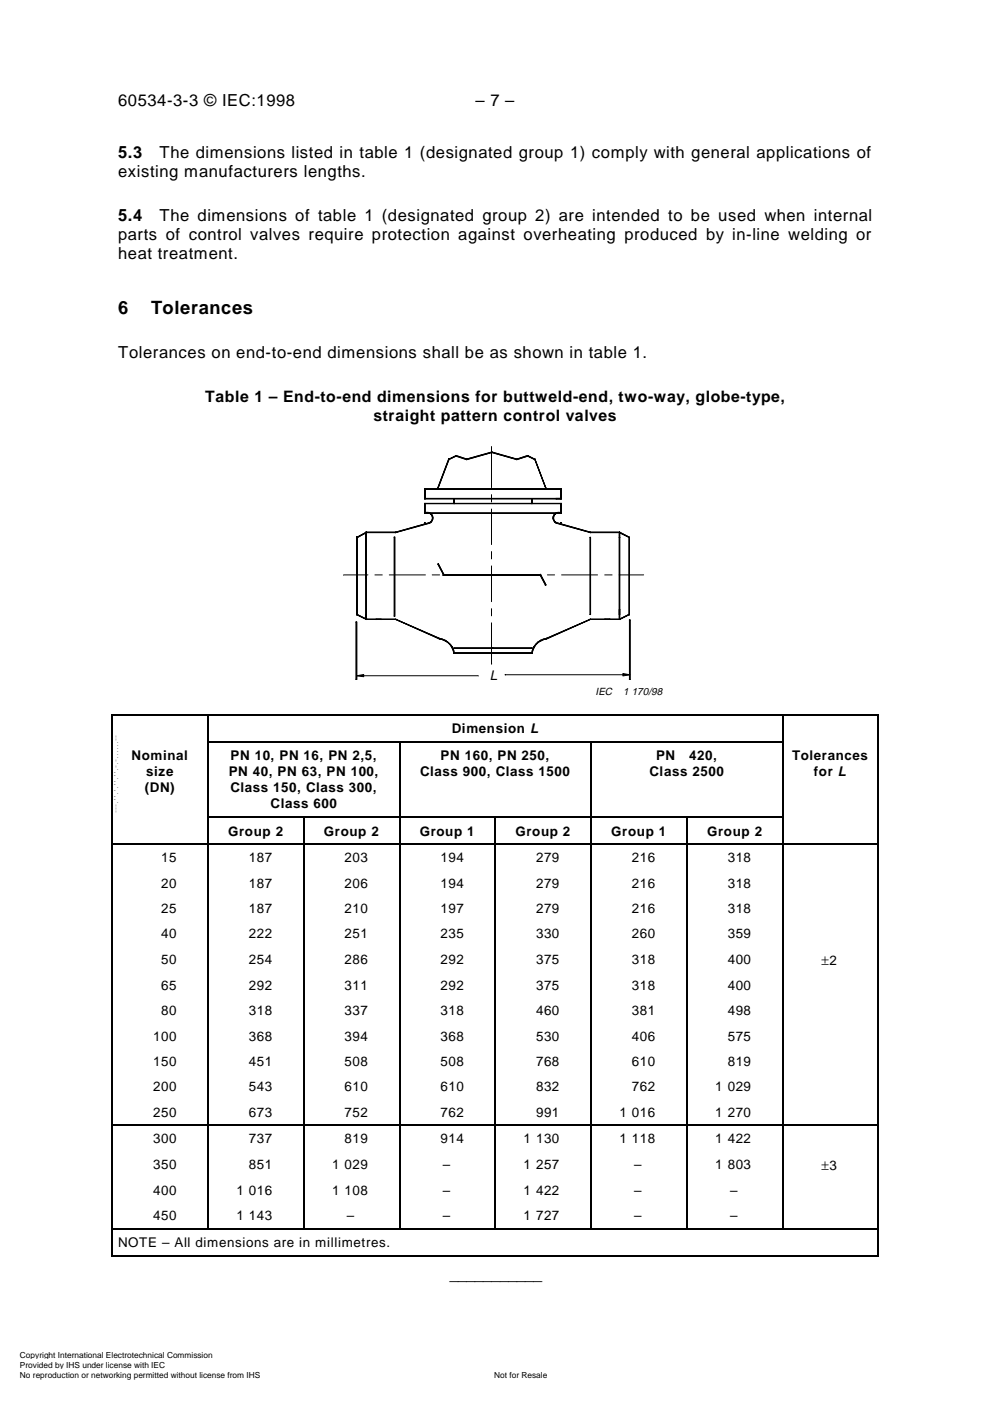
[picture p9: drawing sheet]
<svg xmlns="http://www.w3.org/2000/svg" width="210mm" height="297mm" viewBox="0 0 210 297" stroke-linecap="round" stroke-linejoin="round" font-family="sans-serif">
<g fill="#000" stroke="#000" stroke-width=".21">
<path d="M90.1 110.8v.1zM118.9 110.8l.1 .1z"/>
<path d="M95.1 97.3v.2z" fill-rule="evenodd"/>
<path d="M95.1 97.4l-2.3 6z" fill-rule="evenodd"/>
<path d="M95.1 97.4l1.6-.7z" fill-rule="evenodd"/>
<path d="M96.7 96.6l2.3 .7-2.3-.6z" fill-rule="evenodd"/>
<path d="M104.3 95.9l5.3 1.4v.2z" fill-rule="evenodd"/>
<path d="M98.9 97.3l5.4-1.4-5.3 1.6z" fill-rule="evenodd"/>
<path d="M109.6 97.3l2.3-.7v.1z" fill-rule="evenodd"/>
<path d="M111.9 96.6l1.5 .9z" fill-rule="evenodd"/>
<path d="M113.4 97.4l2.3 6z" fill-rule="evenodd"/>
<path d="M75.6 113.9l2-1z" fill-rule="evenodd"/>
<path d="M77.7 112.8l6.2 .1z" fill-rule="evenodd"/>
<path d="M83.9 112.8l7.2-2v.1z" fill-rule="evenodd"/>
<path d="M90 103.7h.2v2h-.2z" fill-rule="evenodd"/>
<path d="M90 103.7h.2v2h-.2z" fill-rule="evenodd"/>
<path d="M90 106.7h.2v2.1h-.2z" fill-rule="evenodd"/>
<path d="M90.1 103.6l28.8 .1z" fill-rule="evenodd"/>
<path d="M90.1 108.8l28.8 .1z" fill-rule="evenodd"/>
<path d="M90.1 106.7l28.8 .1z" fill-rule="evenodd"/>
<path d="M90.1 105.7l28.8 .1z" fill-rule="evenodd"/>
<path d="M90.1 108.8a1.14 1.14 0 0 1 1.6 .4 1.14 1.14 0 0 1-.6 1.6 1.12 1.12 0 0 0 .4-1.5 1.12 1.12 0 0 0-1.4-.5z" fill-rule="evenodd"/>
<path d="M92.9 119.6l1.2 2.2z" fill-rule="evenodd"/>
<path d="M96.2 105.7h.1v1.1h-.1z" fill-rule="evenodd"/>
<path d="M112.7 105.7h.1v1.1h-.1z" fill-rule="evenodd"/>
<path d="M117.9 105.7l1 .1z" fill-rule="evenodd"/>
<path d="M117.6 109a1.19 1.19 0 0 1 1.4-.2 1.19 1.19 0 0 0-1.5 .5 1.19 1.19 0 0 0 .4 1.6 1.17 1.17 0 0 1-.3-1.9z" fill-rule="evenodd"/>
<path d="M118.9 103.7h.1v2h-.1z" fill-rule="evenodd"/>
<path d="M118.9 103.7h.1v2h-.1z" fill-rule="evenodd"/>
<path d="M118.9 106.7h.1v2.1h-.1z" fill-rule="evenodd"/>
<path d="M125.2 112.8l6.1 .1z" fill-rule="evenodd"/>
<path d="M118 110.8l7.2 2.1-7.3-2z" fill-rule="evenodd"/>
<path d="M131.3 112.9l.1 1z" fill-rule="evenodd"/>
<path d="M131.4 112.8l2 1.1-2.1-1z" fill-rule="evenodd"/>
<path d="M75.6 113.8l.1 16.5z" fill-rule="evenodd"/>
<path d="M75.6 130.2l2.2 1.1z" fill-rule="evenodd"/>
<path d="M77.6 112.8l.1 18.1z" fill-rule="evenodd"/>
<path d="M77.6 130.3l.1 1z" fill-rule="evenodd"/>
<path d="M77.6 112.9l.1 9.8z" fill-rule="evenodd"/>
<path d="M77.7 131.3h3.1z" fill-rule="evenodd"/>
<path d="M79.7 131.3h4.2z" fill-rule="evenodd"/>
<path d="M83.6 113.9h.1v16.7h-.1z" fill-rule="evenodd"/>
<path d="M83.9 131.3l9.3 4.1z" fill-rule="evenodd"/>
<path d="M94 121.9h20.6z" fill-rule="evenodd"/>
<path d="M94 121.9h20.4z" fill-rule="evenodd"/>
<path d="M93.2 135.4a3.8 3.8 0 0 1 3.1 3.1h-.1a3.4 3.4 0 0 0-3-3z" fill-rule="evenodd"/>
<path d="M96.3 138.4l8.2 .1z" fill-rule="evenodd"/>
<path d="M96.3 137.4l8.2 .1z" fill-rule="evenodd"/>
<path d="M104.5 138.4l8.3 .1z" fill-rule="evenodd"/>
<path d="M104.5 137.4l8.3 .1z" fill-rule="evenodd"/>
<path d="M114 136.2l1.2-.7 .7-.1v.1a3.4 3.4 0 0 0-3.1 3h-.1a3.3 3.3 0 0 1 1.3-2.3z" fill-rule="evenodd"/>
<path d="M114.5 121.8h.1l1.2 2.2-.2 .1z" fill-rule="evenodd"/>
<path d="M115.9 135.4l9.3-4.1z" fill-rule="evenodd"/>
<path d="M125.1 113.9l.1 16.4z" fill-rule="evenodd"/>
<path d="M125.2 131.3h4.1z" fill-rule="evenodd"/>
<path d="M128.3 131.3h3z" fill-rule="evenodd"/>
<path d="M131.3 129.3l.1 2z" fill-rule="evenodd"/>
<path d="M131.3 113.9l.1 16.4z" fill-rule="evenodd"/>
<path d="M133.4 113.9l.1 16.4z" fill-rule="evenodd"/>
<path d="M131.3 131.3l2.1-1.1z" fill-rule="evenodd"/>
<path d="M75.5 131.9h.1v12.1h-.1z" fill-rule="evenodd"/>
<path d="M75.6 143.3l1.5-.3v.5z" fill-rule="evenodd"/>
<path d="M132.1 142.8l1.4 .3-1.4 .2z" fill-rule="evenodd"/>
<path d="M133.5 131.5h.1v12.5h-.1z" fill-rule="evenodd"/>
</g>
<g fill="none" stroke="#000" stroke-width=".21">
<path d="M95.1 97.3l-2.3 6.1 .1 .1M95.1 97.4h.1M95.1 97.3v.2v-.2M95.1 97.3v.2M95.1 97.4l.1 .1M95.2 97.4l-2.3 6M96.6 96.7l.1-.1 2.3 .8M96.7 96.6v.1M96.7 96.7l2.3 .8M96.7 96.6l-1.6 .8M96.7 96.7l-1.5 .7M99 97.3l-.1 .2"/>
<path d="M104.2 94.7v8.7M104.3 95.9l5.3 1.5M104.3 95.8l5.3 1.5v.2l2.3-.8M104.3 96v-.2l-5.4 1.5 .1 .2M104.3 95.9l-5.3 1.5M109.6 97.4l2.3-.8 1.5 .8M111.8 96.6l.1 .1M111.8 96.7l1.6 .7 .1-.1-.1 .2M112 96.6l-.1 .1M113.4 97.4l2.3 6M113.4 97.3l2.3 6.1M75.6 114l2-1.1v18.4"/>
<path d="M75.6 113.8v16.6M75.6 113.8h.2M75.6 113.9l.1 .1M75.7 113.8l.1 16.5h-.2M77.7 112.8v18.5M77.7 112.8v.2M83.6 113.9h.1v16.8M83.6 113.9v16.8M83.8 112.9l7.2-2.1 .1 .1-7.2 2.1v-.2h-6.4l.1 .2-2 1M83.8 112.8l.1 .1h-6.3M90 108.8v-2.1h29v2.1M90.1 110.8l-.1 .1"/>
<path d="M90.1 106.7v2.2M90.1 103.7h28.9M90.1 105.7h28.9M90.1 103.7l-.1 2h29v-2h-.1v2.1M90.4 108.6h.4M90.5 108.6l-.4 .3M90.5 108.7l-.4 .1M90.5 108.7h.3M90.8 108.6l.4 .2M90.8 108.7l.4 .2M91.1 108.8l.4 .2M91.1 108.9l.3 .2"/>
<path d="M91.4 110.6l-.4 .2M91.4 109.1l.2 .3M91.4 110.7l-.3 .2M91.5 109l.3 .7M91.6 109.3l.1 .4M91.6 110.4l-.2 .3M91.7 110l-.4 .6M91.7 109.7v.3M91.8 109.7v.3M91.8 110l-.2 .4M92.8 119.6l1.2 2.2h.1M92.9 119.6l1.2 2.2"/>
<path d="M93 119.6h-.1M96.2 105.7v1.1M96.3 105.7v1.1M104.2 104.9v1.5M104.2 107.9v7.6M104.2 116.9v1.6M104.2 120v7.6M112.7 105.7v1.1M112.8 105.7v1.1M115.8 103.4l-.1 .1M117.2 110l.2 .4M117.2 109.6v.4"/>
<path d="M117.3 110l.2 .3M117.4 110.3l.2 .4M117.4 109.6v.4M117.4 109.2l-.2 .5M117.5 110.3l.2 .3M117.5 109.3l-.1 .4M117.6 110.6l.3 .3M117.6 109l-.2 .3M117.6 110.6l.4 .2M117.7 109l-.2 .3M117.9 108.8l.4-.2-.4 .3M117.9 110.9l7.2 2.1 .1-.2 6.2 .1"/>
<path d="M117.9 108.7l-.3 .3M117.9 105.7v.1M118 110.8l7.2 2.1M118 110.8l-.1 .1M118 108.8l-.3 .3M118.3 108.6l.7 .2h-29M118.3 108.7l.7 .2h-28.9M118.9 106.7v2.1M118.9 110.8v.1M118.9 103.6v.2M118.9 105.7v.1M118.9 106.7v.1"/>
<path d="M118.9 108.8v.1M119 103.6h-28.9v2.2M119 108.8l-.1 .1M125.1 113.9h.1v16.4M125.1 113.9v16.4M125.2 112.8l-.1 .1h6.2M131.3 112.9l2.1 1.1M131.3 112.9v18.4M131.3 113.9h.1M131.3 112.8v.2M131.4 112.8l2.1 1.1M131.4 112.8l-.1 .2"/>
<path d="M131.4 112.9v18.4l2.1-1h-.2M133.3 113.9h.2M133.4 113.9v16.4M133.4 113.9v.1M133.5 113.9v16.5l-.1-.2-2.1 1.1 .1 .1M75.5 131.9h.1M75.5 131.9v12.2M75.6 130.3l2.1 1 .1-.1M75.6 131.9v12.2M75.6 130.2l2.2 1.1M75.7 130.2l-.1 .1M77.5 131.3h6.4"/>
<path d="M77.5 130.9h.2M77.5 130.3h.2M77.6 122.7h.1M77.7 131.3h6.2M78 121.9h-5.2M79.5 121.9h1.6M79.7 131.3v.1M80.8 131.3v.1M82.5 121.9h7.7M83.6 130.6h.1M83.9 131.3l9.3 4.1M83.9 131.3l-.1 .1"/>
<path d="M83.9 131.3l9.3 4.2v-.1M83.9 131.3v.1M91.6 121.9h1.6M93.2 135.4l-.1 .1M93.2 135.4l.7 .2M93.2 135.4l.6 .3M93.8 135.6l.6 .3M93.8 135.5l.7 .3M94.4 135.9l.6 .4M94.5 135.8l.6 .4M95 136.2l.8 1.1M95 136.2l.9 1"/>
<path d="M95.8 137.3l.4 1.2h16.6v-.1v.1M95.9 137.2l.3 .7M96.2 137.8l.2 .7M104.2 129v1.6M104.2 132.1v8.7M104.5 137.3v.2M104.5 138.4v.1M112.8 137.3v.2h-16.5v-.1h16.5M112.9 137.8l-.2 .7M113 137.8l-.2 .7h-16.6M113.3 137.2l-.3 .7M113.6 136.6l-.7 1.2"/>
<path d="M113.7 136.7l-.4 .6M114.1 136.2l-.5 .5M114.4 121.9v.1M114.5 121.9l.1-.1 1.2 2.3M114.5 121.8l1.2 2.3M114.6 135.7l-1 .9M114.6 121.9v.1M114.7 135.9l-.6 .3M114.7 121.9l-20.7 .1M115.2 135.5l-.6 .3M115.3 135.6l-.6 .3M115.7 124l-.1 .1"/>
<path d="M115.8 135.3l.1 .1-.6 .2M115.9 135.3l-.7 .2M116.1 121.9h1.5M119.1 121.9h7.6M125.1 130.3h.1M125.2 131.3h.1M125.2 131.3l-9.3 4.2v-.1M128.2 121.9h1.6M128.3 131.2v.1M129.3 131.2v.1M131.3 121.9h5.2M131.3 129.3h.1"/>
<path d="M131.3 130.3h.1M131.3 131.2l-6.2 .1M131.4 131.3h-6.2l-9.4 4.1M133.4 130.2v.2M133.4 131.5h.2v12.6M133.5 131.5v12.6M75.5 144h.1M75.6 143.3h25.8M104.2 140.7l.1 .1M107.1 143.1h26.4M107.1 143.1h.1M133.4 144h.2"/>
</g>
<g fill="#000">
<path d="M23.7 151.4h.2v.3h-.2z" fill-rule="evenodd"/>
<path d="M23.7 151.4h.2v.3h-.2z" fill-rule="evenodd"/>
<path d="M23.7 157.2h.2v.3h-.2z" fill-rule="evenodd"/>
<path d="M23.9 151.4h.3v.3h-.3z" fill-rule="evenodd"/>
<path d="M44 151.4h.2v.3h-.2z" fill-rule="evenodd"/>
<path d="M44 157.2h.2v.3h-.2z" fill-rule="evenodd"/>
<path d="M84.6 157.2h.3v.3h-.3z" fill-rule="evenodd"/>
<path d="M125.2 157.2h.3v.3h-.3z" fill-rule="evenodd"/>
<path d="M165.8 151.4h.3v.3h-.3z" fill-rule="evenodd"/>
<path d="M165.8 157.2h.3v.3h-.3z" fill-rule="evenodd"/>
<path d="M186.1 151.4h.3v.3h-.3z" fill-rule="evenodd"/>
<path d="M186.1 157.2h.3v.3h-.3z" fill-rule="evenodd"/>
<path d="M23.7 173.1h.2v.3h-.2z" fill-rule="evenodd"/>
<path d="M23.7 178.9h.2v.2h-.2z" fill-rule="evenodd"/>
<path d="M44 173.1h.2v.3h-.2z" fill-rule="evenodd"/>
<path d="M44 178.9h.2v.2h-.2z" fill-rule="evenodd"/>
<path d="M64.3 173.1h.2v.3h-.2z" fill-rule="evenodd"/>
<path d="M64.3 178.9h.2v.2h-.2z" fill-rule="evenodd"/>
<path d="M84.6 173.1h.3v.3h-.3z" fill-rule="evenodd"/>
<path d="M84.6 178.9h.3v.2h-.3z" fill-rule="evenodd"/>
<path d="M104.9 173.1h.2v.3h-.2z" fill-rule="evenodd"/>
<path d="M104.9 178.9h.2v.2h-.2z" fill-rule="evenodd"/>
<path d="M125.2 173.1h.3v.3h-.3z" fill-rule="evenodd"/>
<path d="M125.2 178.9h.3v.2h-.3z" fill-rule="evenodd"/>
<path d="M145.5 173.1h.2v.3h-.2z" fill-rule="evenodd"/>
<path d="M145.5 178.9h.2v.2h-.2z" fill-rule="evenodd"/>
<path d="M165.8 173.1h.3v.3h-.3z" fill-rule="evenodd"/>
<path d="M165.8 178.9h.3v.2h-.3z" fill-rule="evenodd"/>
<path d="M186.1 173.1h.3v.3h-.3z" fill-rule="evenodd"/>
<path d="M186.1 178.9h.3v.2h-.3z" fill-rule="evenodd"/>
<path d="M23.7 238.5h.2v.2h-.2z" fill-rule="evenodd"/>
<path d="M44 238.5h.2v.2h-.2z" fill-rule="evenodd"/>
<path d="M64.3 238.5h.2v.2h-.2z" fill-rule="evenodd"/>
<path d="M84.6 238.5h.3v.2h-.3z" fill-rule="evenodd"/>
<path d="M104.9 238.5h.2v.2h-.2z" fill-rule="evenodd"/>
<path d="M125.2 238.5h.3v.2h-.3z" fill-rule="evenodd"/>
<path d="M145.5 238.5h.2v.2h-.2z" fill-rule="evenodd"/>
<path d="M165.8 238.5h.3v.2h-.3z" fill-rule="evenodd"/>
<path d="M186.1 238.5h.3v.2h-.3z" fill-rule="evenodd"/>
<path d="M23.7 260.4h.2v.3h-.2z" fill-rule="evenodd"/>
<path d="M23.7 266.1h.2v.2h-.2z" fill-rule="evenodd"/>
<path d="M23.7 266.1h.2v.2h-.2z" fill-rule="evenodd"/>
<path d="M44 260.4h.2v.3h-.2z" fill-rule="evenodd"/>
<path d="M64.3 260.4h.2v.3h-.2z" fill-rule="evenodd"/>
<path d="M84.6 260.4h.3v.3h-.3z" fill-rule="evenodd"/>
<path d="M104.9 260.4h.2v.3h-.2z" fill-rule="evenodd"/>
<path d="M125.2 260.4h.3v.3h-.3z" fill-rule="evenodd"/>
<path d="M145.5 260.4h.2v.3h-.2z" fill-rule="evenodd"/>
<path d="M165.8 260.4h.3v.3h-.3z" fill-rule="evenodd"/>
<path d="M186.1 260.4h.3v.3h-.3z" fill-rule="evenodd"/>
<path d="M186.1 266.1h.3v.2h-.3z" fill-rule="evenodd"/>
<path d="M186.1 266.1h.3v.2h-.3z" fill-rule="evenodd"/>
</g>
<g fill="none" stroke="#000" stroke-width=".25">
<path d="M23.8 151.7v5.5M23.8 157.5v15.6M24.2 151.6h19.8M44.1 151.7v5.5M44.1 157.5v15.6M44.2 151.6h121.6M44.2 157.3h40.4M84.7 157.5v15.6M84.9 157.3h40.3M125.3 157.5v15.6M125.5 157.3h40.3M165.9 151.7v5.5"/>
<path d="M165.9 157.5v15.6M166.1 151.6h20M186.3 151.7v5.5M186.3 157.5v15.6M23.8 173.4v5.5M23.8 179.1v59.4M23.9 179h20.1M44.1 173.4v5.5M44.1 179.1v59.4M44.2 173.2h20.1M44.2 179h20.1M64.4 173.4v5.5"/>
<path d="M64.4 179.1v59.4M64.5 173.2h20.1M64.5 179h20.1M84.7 173.4v5.5M84.7 179.1v59.4M84.9 173.2h20M84.9 179h20M105 173.4v5.5M105 179.1v59.4M105.1 173.2h20.1M105.1 179h20.1M125.3 173.4v5.5"/>
<path d="M125.3 179.1v59.4M125.5 173.2h20M125.5 179h20M145.6 173.4v5.5M145.6 179.1v59.4M145.7 173.2h20.1M145.7 179h20.1M165.9 173.4v5.5M165.9 179.1v59.4M166.1 179h20M186.3 173.4v5.5M186.3 179.1v59.4"/>
<path d="M23.8 238.7v21.7M23.9 238.6h20.1M44.1 238.7v21.7M44.2 238.6h20.1M64.4 238.7v21.7M64.5 238.6h20.1M84.7 238.7v21.7M84.9 238.6h20M105 238.7v21.7M105.1 238.6h20.1M125.3 238.7v21.7M125.5 238.6h20"/>
<path d="M145.6 238.7v21.7M145.7 238.6h20.1M165.9 238.7v21.7M166.1 238.6h20M186.3 238.7v21.7M23.8 260.7v5.4M23.9 260.6h20.1M23.9 266.2h162.2M44.2 260.6h20.1M64.5 260.6h20.1M84.9 260.6h20M105.1 260.6h20.1"/>
<path d="M125.5 260.6h20M145.7 260.6h20.1M166.1 260.6h20M186.3 260.7v5.4"/>
</g>
<g fill="#fff">
<path d="M3.7 286.1h42.3v2.3h-42.3z"/>
<path d="M3.7 288.2h31.8v2.3h-31.8z"/>
<path d="M104.2 286.1h.9v2.3h-.9z"/>
<path d="M104.2 288.2h.9v2.3h-.9z"/>
<path d="M104.2 290.3h12.2v2.3h-12.2z"/>
<path d="M3.7 290.3h51.9v2.3h-51.9z"/>
<path d="M24 155.6h1.2z"/>
</g>
<g font-size="3.9">
<text x="25" y="66.5">6</text>
<text x="32" y="66.5">Tolerances</text>
</g>
<g font-size="3.5">
<text x="25" y="22.5">60534-3-3 © IEC:1998</text>
<text x="100.8" y="22.5">– 7 –</text>
<text x="25" y="33.4">5.3</text>
<text x="33.8" y="33.4">The dimensions listed in table 1 (designated group 1) comply with general applications of</text>
<text x="25" y="37.5">existing manufacturers lengths.</text>
<text x="25" y="46.9">5.4</text>
<text x="33.8" y="46.9">The dimensions of table 1 (designated group 2) are intended to be used when internal</text>
<text x="25" y="51">parts of control valves require protection against overheating produced by in-line welding or</text>
<text x="25" y="55">heat treatment.</text>
<text x="25" y="76">Tolerances on end-to-end dimensions shall be as shown in table 1.</text>
<text x="95.3" y="271.4">___________</text>
</g>
<g font-size="3.3">
<text x="43.5" y="85.3">Table 1 – End-to-end dimensions for buttweld-end, two-way, globe-type,</text>
<text x="79.2" y="89.3">straight pattern control valves</text>
</g>
<text font-size="2.9" x="103.8" y="144.3">L</text>
<g font-size="2.8">
<text x="95.8" y="155.5">Dimension L</text>
<text x="27.9" y="161.2">Nominal</text>
<text x="48.9" y="161.2">PN 10, PN 16, PN 2,5,</text>
<text x="93.4" y="161.2">PN 160, PN 250,</text>
<text x="139.1" y="161.2">PN</text>
<text x="146.1" y="161.2">420,</text>
<text x="168" y="161.2">Tolerances</text>
<text x="31" y="164.6">size</text>
<text x="48.5" y="164.6">PN 40, PN 63, PN 100,</text>
<text x="89.1" y="164.6">Class 900, Class 1500</text>
<text x="137.7" y="164.6">Class 2500</text>
<text x="172.6" y="164.6">for L</text>
<text x="30.7" y="168">(DN)</text>
<text x="48.8" y="168">Class 150, Class 300,</text>
<text x="57.3" y="171.4">Class 600</text>
<text x="48.4" y="177.1">Group 2</text>
<text x="68.7" y="177.1">Group 2</text>
<text x="89" y="177.1">Group 1</text>
<text x="109.3" y="177.1">Group 2</text>
<text x="129.6" y="177.1">Group 1</text>
<text x="149.9" y="177.1">Group 2</text>
<text x="34.1" y="182.8">15</text>
<text x="52.8" y="182.8">187</text>
<text x="73.1" y="182.8">203</text>
<text x="93.4" y="182.8">194</text>
<text x="113.6" y="182.8">279</text>
<text x="134" y="182.8">216</text>
<text x="154.3" y="182.8">318</text>
<text x="34.1" y="188.2">20</text>
<text x="52.8" y="188.2">187</text>
<text x="73.1" y="188.2">206</text>
<text x="93.4" y="188.2">194</text>
<text x="113.6" y="188.2">279</text>
<text x="134" y="188.2">216</text>
<text x="154.3" y="188.2">318</text>
<text x="34.1" y="193.6">25</text>
<text x="52.8" y="193.6">187</text>
<text x="73.1" y="193.6">210</text>
<text x="93.4" y="193.6">197</text>
<text x="113.6" y="193.6">279</text>
<text x="134" y="193.6">216</text>
<text x="154.3" y="193.6">318</text>
<text x="34.1" y="198.9">40</text>
<text x="52.8" y="198.9">222</text>
<text x="73.1" y="198.9">251</text>
<text x="93.4" y="198.9">235</text>
<text x="113.6" y="198.9">330</text>
<text x="134" y="198.9">260</text>
<text x="154.3" y="198.9">359</text>
<text x="34.1" y="204.3">50</text>
<text x="34.1" y="209.9">65</text>
<text x="52.8" y="204.3">254</text>
<text x="52.8" y="209.9">292</text>
<text x="73.1" y="204.3">286</text>
<text x="73.1" y="209.9">311</text>
<text x="93.4" y="204.3">292</text>
<text x="93.4" y="209.9">292</text>
<text x="113.6" y="204.3">375</text>
<text x="113.6" y="209.9">375</text>
<text x="134" y="204.3">318</text>
<text x="134" y="209.9">318</text>
<text x="154.3" y="204.3">400</text>
<text x="154.3" y="209.9">400</text>
<text x="174.2" y="204.5">±2</text>
<text x="34.1" y="215.3">80</text>
<text x="52.8" y="215.3">318</text>
<text x="73.1" y="215.3">337</text>
<text x="93.4" y="215.3">318</text>
<text x="113.6" y="215.3">460</text>
<text x="134" y="215.3">381</text>
<text x="154.3" y="215.3">498</text>
<text x="32.5" y="220.6">100</text>
<text x="52.8" y="220.6">368</text>
<text x="73.1" y="220.6">394</text>
<text x="93.4" y="220.6">368</text>
<text x="113.6" y="220.6">530</text>
<text x="134" y="220.6">406</text>
<text x="154.3" y="220.6">575</text>
<text x="32.5" y="226">150</text>
<text x="52.8" y="226">451</text>
<text x="73.1" y="226">508</text>
<text x="93.4" y="226">508</text>
<text x="113.6" y="226">768</text>
<text x="134" y="226">610</text>
<text x="154.3" y="226">819</text>
<text x="32.5" y="231.4">200</text>
<text x="52.8" y="231.4">543</text>
<text x="73.1" y="231.4">610</text>
<text x="93.4" y="231.4">610</text>
<text x="113.6" y="231.4">832</text>
<text x="134" y="231.4">762</text>
<text x="151.7" y="231.4">1 029</text>
<text x="32.5" y="236.8">250</text>
<text x="52.8" y="236.8">673</text>
<text x="73.1" y="236.8">752</text>
<text x="93.4" y="236.8">762</text>
<text x="113.6" y="236.8">991</text>
<text x="131.3" y="236.8">1 016</text>
<text x="151.7" y="236.8">1 270</text>
<text x="32.5" y="242.4">300</text>
<text x="52.8" y="242.4">737</text>
<text x="73.1" y="242.4">819</text>
<text x="93.4" y="242.4">914</text>
<text x="111" y="242.4">1 130</text>
<text x="131.3" y="242.4">1 118</text>
<text x="151.7" y="242.4">1 422</text>
<text x="32.5" y="247.8">350</text>
<text x="52.8" y="247.8">851</text>
<text x="70.4" y="247.8">1 029</text>
<text x="93.9" y="247.8">–</text>
<text x="111" y="247.8">1 257</text>
<text x="134.5" y="247.8">–</text>
<text x="151.7" y="247.8">1 803</text>
<text x="174.2" y="248">±3</text>
<text x="32.5" y="253.4">400</text>
<text x="50.2" y="253.4">1 016</text>
<text x="70.4" y="253.4">1 108</text>
<text x="93.9" y="253.4">–</text>
<text x="111" y="253.4">1 422</text>
<text x="134.5" y="253.4">–</text>
<text x="154.8" y="253.4">–</text>
<text x="32.5" y="258.7">450</text>
<text x="50.2" y="258.7">1 143</text>
<text x="73.6" y="258.7">–</text>
<text x="93.9" y="258.7">–</text>
<text x="111" y="258.7">1 727</text>
<text x="134.5" y="258.7">–</text>
<text x="154.8" y="258.7">–</text>
<text x="25" y="264.4">NOTE – All dimensions are in millimetres.</text>
</g>
<g font-size="2.2">
<text x="126.3" y="147.4">IEC</text>
<text x="132.2" y="147.4">1 170/98</text>
</g>
<g font-size="1.8">
<text x="4.2" y="287.9">Copyright International Electrotechnical Commission</text>
<text x="4.2" y="290">Provided by IHS under license with IEC</text>
<text x="4.2" y="292.1">No reproduction or networking permitted without license from IHS</text>
<text x="104.8" y="292.1">Not for Resale</text>
</g>
<text font-size="1.1" x="24.4" y="155.9" transform="rotate(90 24.4 155.9)">--``````-`-`,,`,,`,`,,`---</text>
</svg>
